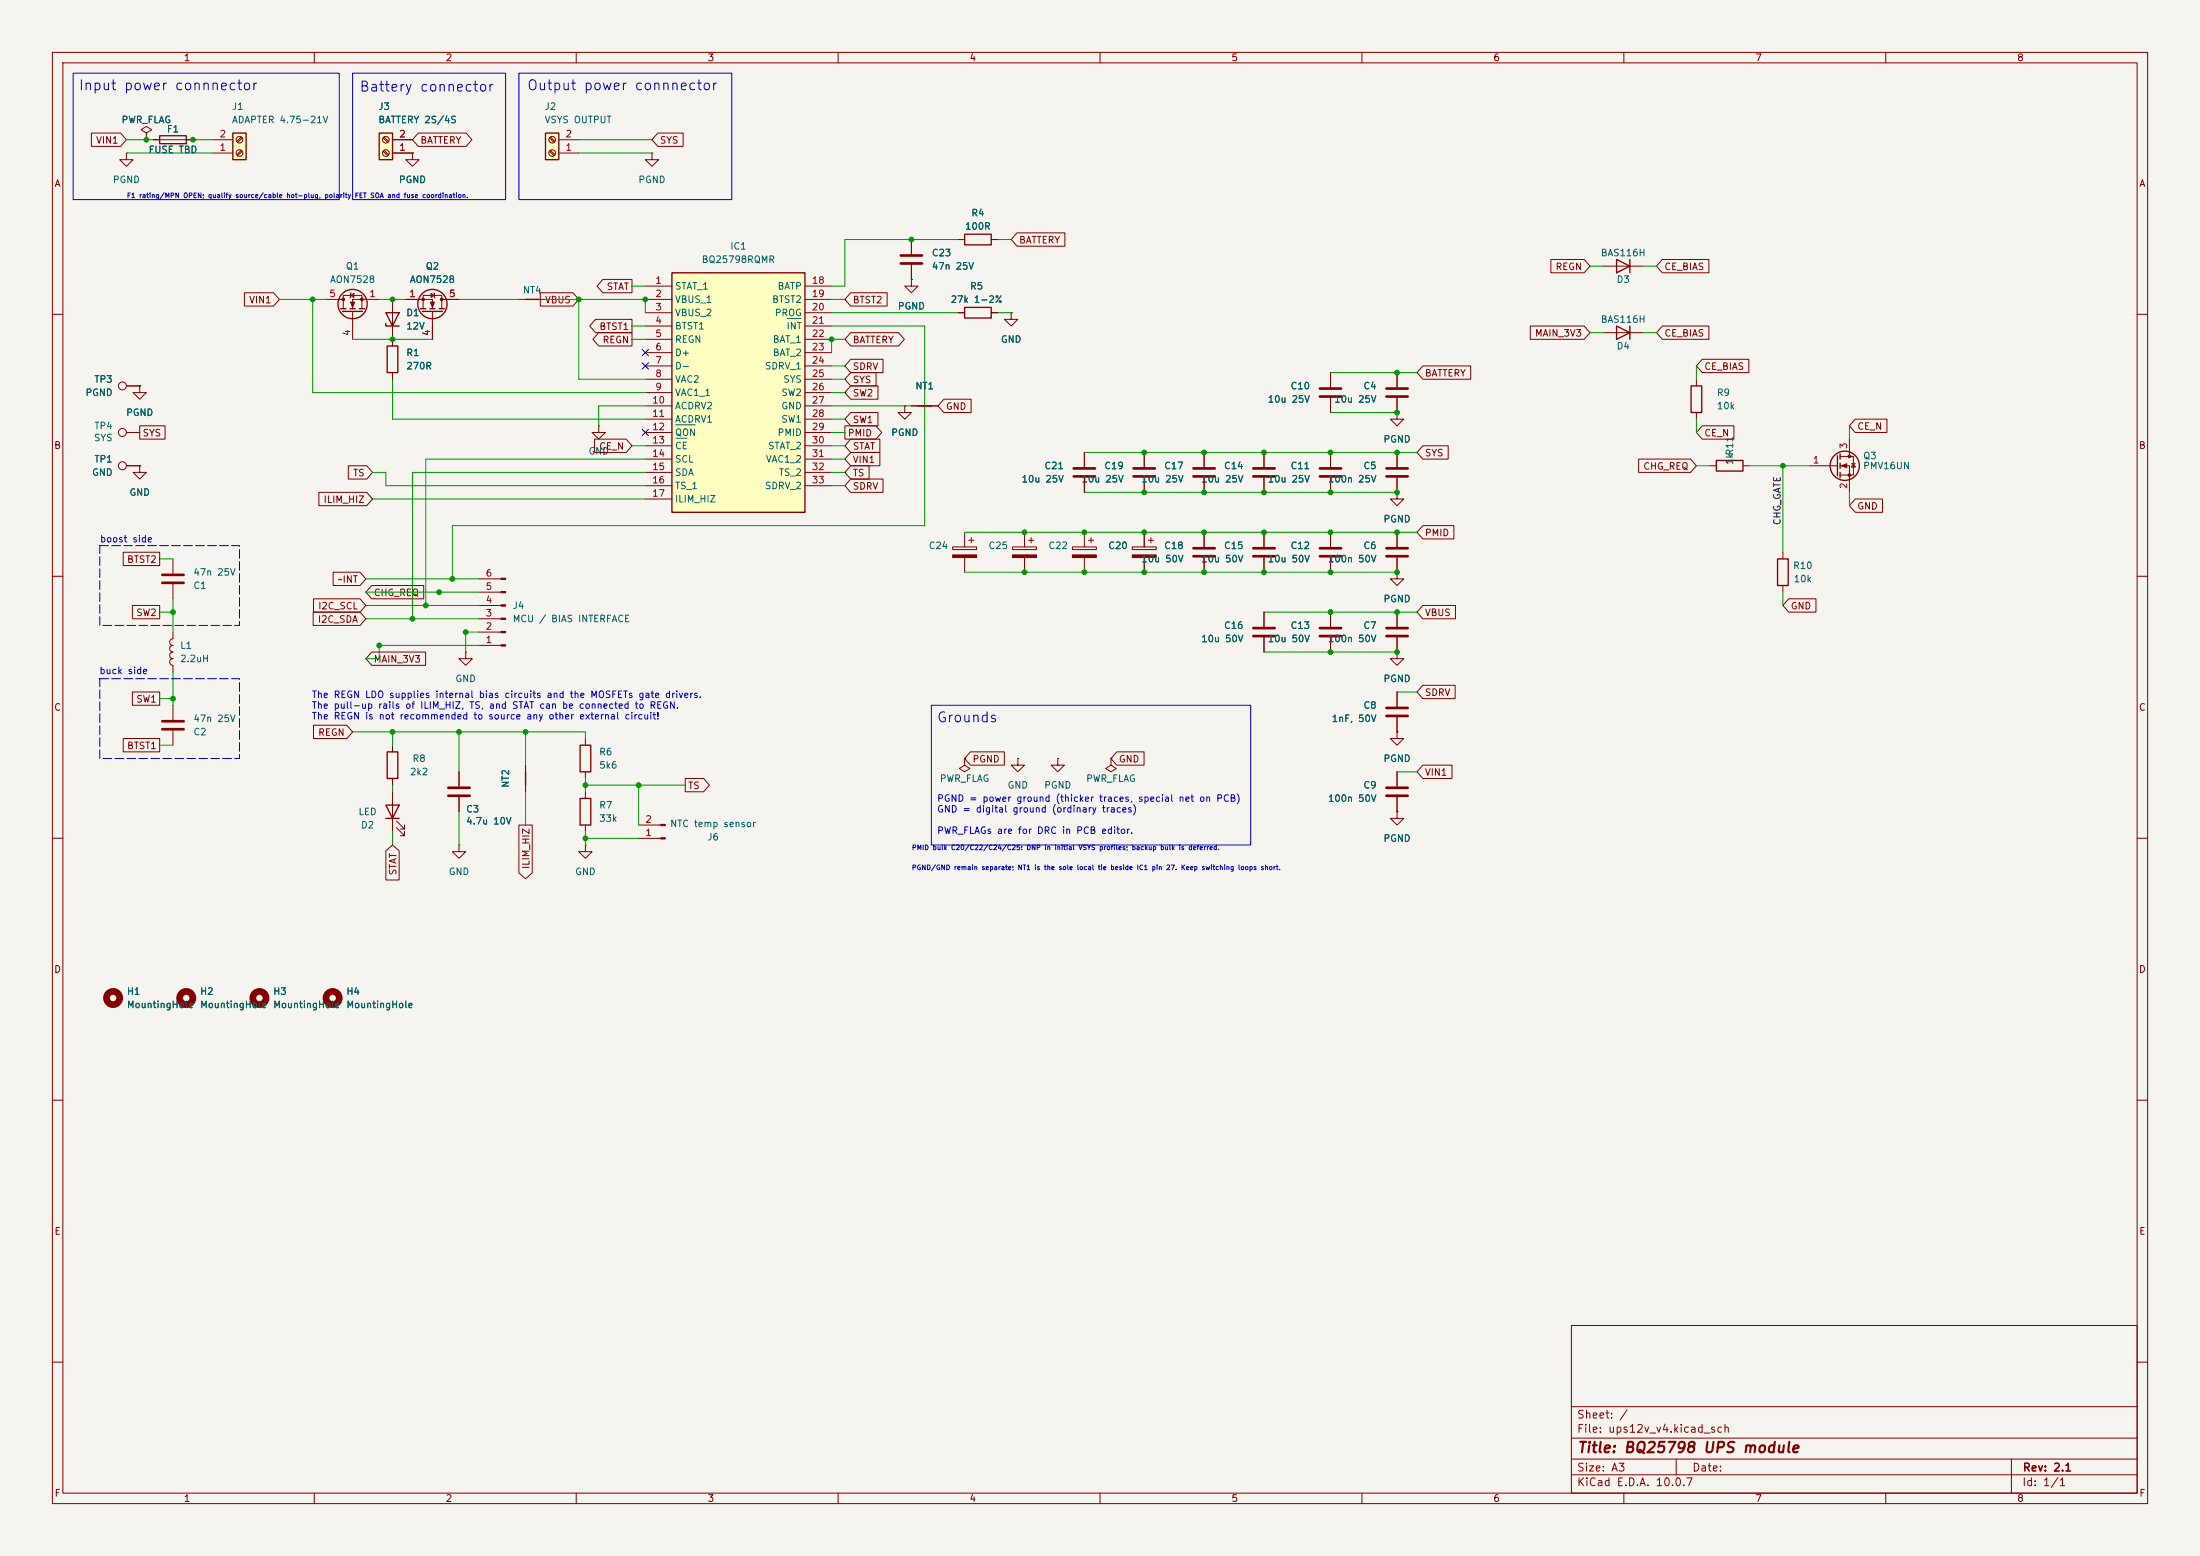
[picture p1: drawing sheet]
<svg xmlns="http://www.w3.org/2000/svg" width="420mm" height="297mm" viewBox="0 0 420 297" stroke-linecap="round" stroke-linejoin="round" font-family="sans-serif">
<path d="M0 0h420v297h-420z" fill="#f5f4ef" stroke="#f5f4ef" stroke-width=".19"/>
<g fill="none" stroke="#840000" stroke-width=".19">
<path d="M10 10h400v277h-400zM12 12h396v273h-396zM60 10v2M110 10v2M160 10v2M210 10v2M260 10v2M310 10v2M360 10v2M27.9 25.4l1.1-.6-1.1-.7-1 .7 1 .6v1.3M27.9 26.7h.1M124.5 29.2v1.3h1.2l-1.2 1.3-1.3-1.3h1.3"/>
<path d="M124.5 29.2h.1M62.2 57.2h3.3M65.5 58.9v-2.5h3.6v2.5M66.9 56.4l.7-.4v.8zM67.1 55.9l-.3 1M67.3 59.4v5.4M72.4 57.2h-5.1v1.7M74.9 57.2v8.8M77.5 57.2h5v1.7M80.8 58.9v-2.5h3.5v2.5M82.3 56l.6 .4-.6 .4zM82.5 59.4v5.4"/>
<path d="M82.8 55.9l.3 1M84.3 57.2h3.3M99.1 57.2h5M174 45.7v2.8M174 50.5v2.8M182.9 45.7h1.2M189.2 45.7h1.3M306.1 50.8h7.6M10 60h2M74.9 71.1v1.3M172.7 77.5v1.2h1.3l-1.3 1.3-1.3-1.3h1.3M172.7 77.5h.1"/>
<path d="M254 71.1v2.8M254 75.9v2.8M266.7 78.7v1.3h-1.3l1.3 1.3 1.3-1.3h-1.3M266.7 78.7h.1M266.7 71.1v2.8M266.7 75.9v2.8M408 60h2M114.3 81.3v1.3h1.3l-1.3 1.2-1.3-1.2h1.3M114.3 81.3h.1M241.3 86.4v2.8M241.3 91.2v2.8M254 86.4v2.8"/>
<path d="M254 91.2v2.8M266.7 86.4v2.8M266.7 91.2v2.8M10 110h2M241.3 101.6v2.8M241.3 106.4v2.8M241.3 116.8v2.8M266.7 109.2v1.3h-1.3l1.3 1.3 1.3-1.3h-1.3M266.7 109.2h.1M266.7 116.8v2.8M408 110h2M241.3 121.7v2.8"/>
<path d="M266.7 124.5v1.2h-1.3l1.3 1.3 1.3-1.3h-1.3M266.7 124.5h.1M266.7 139.7v1.3h-1.3l1.3 1.2 1.3-1.2h-1.3M266.7 139.7h.1M266.7 121.7v2.8M266.7 132.1v2.8M266.7 136.9v2.8M10 160h2M212.1 144.8v1.3l-1 .6 1 .6 1-.6-1-.6M212.1 144.8h.1M266.7 154.9v1.3h-1.3l1.3 1.3 1.3-1.3h-1.3M266.7 154.9h.1"/>
<path d="M266.7 147.3v2.8M266.7 152.1v2.8M408 160h2M10 210h2M408 210h2M300 253h108v32h-108zM10 260h2M300 278.5h108M300 274.5h108M300 268.5h108M320 278.5v3M384 278.5v6.5"/>
<path d="M408 260h2M60 285v2M110 285v2M160 285v2M210 285v2M260 285v2M300 281.5h108M310 285v2M360 285v2"/>
</g>
<g fill="none" stroke="#840000" stroke-width=".25">
<path d="M65 58.9h1M65.4 59.4h3.8M66.8 58.9h1M68.6 58.9h1M73.7 59.7h2.5l-1.3 2.5zM80.3 58.9h1M80.6 59.4h3.9M82 58.9h1.1M83.8 58.9h1M100.3 57.2h2.6M184.1 44.7h5.1v2h-5.1zM308.6 49.5l2.5 1.3-2.5 1.3z"/>
<path d="M311.1 49.5v2.6M73.7 61.7v.5h2.5M73.9 66h2v5.1h-2z"/>
<circle cx="67.3" cy="58" r="2.79"/>
<circle cx="82.5" cy="58" r="2.79"/>
</g>
<g fill="none" stroke="#840000" stroke-width=".51">
<path d="M172 48.8h4M172 50.3h4M252 74.2h4M252 75.7h4M264.7 74.2h4M264.7 75.7h4M239.3 89.4h4M239.3 90.9h4M252 89.4h4M252 90.9h4M264.7 89.4h4M264.7 90.9h4"/>
<path d="M239.3 119.9h4M239.3 104.6h4M239.3 106.2h4M264.7 119.9h4M239.3 121.4h4M264.7 121.4h4M264.7 135.1h4M264.7 136.7h4M264.7 150.4h4M264.7 151.9h4"/>
</g>
<g fill="#840000" stroke="#840000" stroke-width=".19">
<path d="M82.2 57.7h.7l-.4 1z"/>
<path d="M66.9 57.7h.8l-.4 1z"/>
<circle cx="84.3" cy="57.1" r=".25"/>
<circle cx="80.8" cy="57.1" r=".25"/>
<circle cx="65.5" cy="57.1" r=".25"/>
<circle cx="69.1" cy="57.1" r=".25"/>
</g>
<path d="M72.4 25.4h2.5v5.1h-2.5z" fill="#ffffc2"/>
<path d="M72.4 25.4h2.5v5.1h-2.5zM308.6 62.2l2.5 1.3-2.5 1.3zM311.1 62.2v2.6" fill="none" stroke="#840000" stroke-width=".25"/>
<g fill="none" stroke="#840000" stroke-width=".19">
<path d="M73.2 28.9l.8 .8M73.2 26.3l.8 .9M73.3 28.7l.9 .8M73.3 26.2l.9 .8M74.9 29.2h3.8M74.9 26.7h3.8M78.7 29.2v1.3h1.3l-1.3 1.3-1.2-1.3h1.2M78.7 29.2h.1M26.7 73.7v1.2h-1.3l1.3 1.3 1.2-1.3h-1.2M26.7 73.7h.1M306.1 63.5h7.6M24.1 82.6h2.6"/>
<circle cx="73.7" cy="29.2" r=".63"/>
<circle cx="73.7" cy="26.7" r=".63"/>
<circle cx="23.4" cy="82.5" r=".76"/>
</g>
<path d="M104.1 25.4h2.6v5.1h-2.6z" fill="#ffffc2"/>
<g fill="none" stroke="#840000" stroke-width=".25">
<path d="M104.1 25.4h2.6v5.1h-2.6zM175.3 77.5h2.5M322.8 73.7h2.1v5h-2.1zM327.7 87.9h5v2h-5zM350.8 87v3.8M351.3 86.6v1M351.3 88.4v1M351.3 90.2v1M339.3 106.7h2.1v5.1h-2.1zM110.7 152.4h2.1v5.1h-2.1z"/>
<circle cx="352.2" cy="88.9" r="2.79"/>
</g>
<g fill="none" stroke="#840000" stroke-width=".19">
<path d="M104.9 28.9l.9 .8M104.9 26.3l.9 .9M105.1 28.7l.8 .8M105.1 26.2l.8 .8M106.7 29.2h3.8M106.7 26.7h3.8M24.1 73.7h2.6M174 77.5h5.1M323.8 72.4v1.3M323.8 78.7v1.3M26.7 88.9v1.3h-1.3l1.3 1.2 1.2-1.2h-1.2M26.7 88.9h.1"/>
<path d="M326.4 88.9h1.3M332.7 88.9h1.3M345.4 88.9h5.4M351.3 87.1h2.5v3.6h-2.5M351.3 88.9h1.8v5.1M353.1 83.8v3.3M353.4 88.5h.8M353.8 88.5l.4 .7h-.8zM340.4 105.4v1.3M340.4 111.8v1.2M33 120.7v1.2a.64 .64 0 0 0-.6 .7 .64 .64 0 0 0 .6 .6 .64 .64 0 0 0-.6 .6 .64 .64 0 0 0 .6 .7 .64 .64 0 0 0-.6 .6 .64 .64 0 0 0 .6 .6 .64 .64 0 0 0-.6 .7 .64 .64 0 0 0 .6 .6v1.3M33 134.6v2.8"/>
<path d="M33 139.4v2.8M111.8 151.1v1.3M111.8 157.5v1.3M111.8 161.3v1.3h1.2l-1.2 1.2-1.3-1.2h1.3M111.8 161.3h.1"/>
<circle cx="105.4" cy="29.2" r=".63"/>
<circle cx="105.4" cy="26.7" r=".63"/>
<circle cx="23.4" cy="73.7" r=".76"/>
</g>
<path d="M31 139.2h4.1M31 137.7h4.1" fill="none" stroke="#840000" stroke-width=".51"/>
<g fill="#840000" stroke="#840000" stroke-width=".19">
<path d="M351.5 88.9l1.1-.4v.8z"/>
<circle cx="353.1" cy="87.1" r=".25"/>
<circle cx="353.1" cy="90.7" r=".25"/>
</g>
<path d="M44.4 25.4h2.6v5.1h-2.6z" fill="#ffffc2"/>
<path d="M30.5 25.9h5.1v1.5h-5.1zM44.4 25.4h2.6v5.1h-2.6zM184.1 58.7h5.1v2h-5.1zM100.3 147.3v2.6M110.7 142.2h2.1v5.1h-2.1z" fill="none" stroke="#840000" stroke-width=".25"/>
<g fill="none" stroke="#840000" stroke-width=".19">
<path d="M24.1 29.2v1.3h-1.2l1.2 1.3 1.3-1.3h-1.3M24.1 29.2h.1M29.2 26.7h7.6M40.6 29.2h3.8M40.6 26.7h3.8M46.1 28.7l-.9 .8M46.1 26.2l-.9 .8M46.2 28.9l-.8 .8M46.2 26.3l-.8 .9M174 53.3v1.3h1.3l-1.3 1.3-1.3-1.3h1.3M174 53.3h.1M182.9 59.7h1.2"/>
<path d="M189.2 59.7h1.3M193 59.7v1.3h1.3l-1.3 1.2-1.2-1.2h1.2M193 59.7h.1M24.1 88.9h2.6M207 86.4v2.8M207 91.2v2.8M218.4 86.4v2.8M218.4 91.2v2.8M229.9 86.4v2.8M229.9 91.2v2.8M266.7 94v1.3h-1.3l1.3 1.2 1.3-1.2h-1.3M266.7 94h.1"/>
<path d="M33 106.7v2.8M33 111.5v2.8M91.4 118.1h4.3M91.4 115.6h4.3M91.4 113h4.3M91.4 110.5h4.3M181.9 104.4h4.5v.5h-4.5zM184.1 101.6v2.8M184.1 106.4v2.8M184.9 103.1h1M185.4 102.6v1M193.3 104.4h4.6v.5h-4.6z"/>
<path d="M195.6 101.6v2.8M195.6 106.4v2.8M196.3 103.1h1.1M196.8 102.6v1M204.7 104.4h4.6v.5h-4.6zM207 101.6v2.8M207 106.4v2.8M207.8 103.1h1M208.3 102.6v1M216.2 104.4h4.5v.5h-4.5zM218.4 101.6v2.8M218.4 106.4v2.8"/>
<path d="M219.2 103.1h1M219.7 102.6v1M229.9 101.6v2.8M229.9 106.4v2.8M91.4 123.2h4.3M91.4 120.7h4.3M87.6 147.3v2.8M87.6 152.1v2.8M100.3 146.1v5M111.8 141v1.2M111.8 147.3v1.3M121.9 157.5h4.2"/>
<path d="M184.1 144.8v1.3l-1 .6 1 .6 1.1-.6-1.1-.6M184.1 144.8h.1M194.3 144.8v1.3h1.3l-1.3 1.2-1.3-1.2h1.3M194.3 144.8h.1M201.9 144.8v1.3h1.3l-1.3 1.2-1.2-1.2h1.2M201.9 144.8h.1M121.9 160h4.2"/>
<circle cx="45.7" cy="26.7" r=".63"/>
<circle cx="45.7" cy="29.2" r=".63"/>
<circle cx="23.4" cy="88.9" r=".76"/>
</g>
<path d="M205 89.4h4M205 90.9h4M216.4 89.4h4.1M216.4 90.9h4.1M227.8 89.4h4.1M227.8 90.9h4.1M31 111.3h4.1M31 109.7h4.1M227.8 104.6h4.1M227.8 106.2h4.1M85.6 150.4h4.1M85.6 151.9h4.1" fill="none" stroke="#840000" stroke-width=".51"/>
<g fill="#840000" stroke="#840000" stroke-width=".19">
<path d="M216.2 105.9h4.5v.5h-4.5z"/>
<path d="M193.3 105.9h4.6v.5h-4.6z"/>
<path d="M126.1 159.9h.9v.2h-.9z"/>
<path d="M126.1 157.4h.9v.2h-.9z"/>
<path d="M181.9 105.9h4.5v.5h-4.5z"/>
<path d="M204.7 105.9h4.6v.5h-4.6z"/>
<path d="M95.7 123.1h.8v.2h-.8z"/>
<path d="M95.7 120.5h.8v.3h-.8z"/>
<path d="M95.7 118h.8v.2h-.8z"/>
<path d="M95.7 115.4h.8v.3h-.8z"/>
<path d="M95.7 112.9h.8v.3h-.8z"/>
<path d="M95.7 110.4h.8v.2h-.8z"/>
</g>
<path d="M128.3 52.1h25.4v45.7h-25.4z" fill="#ffffc2"/>
<path d="M128.3 52.1h25.4v45.7h-25.4zM73.7 153.7h2.5l-1.3 2.5zM73.7 156.2h2.5M73.9 143.5h2v5.1h-2z" fill="none" stroke="#840000" stroke-width=".25"/>
<g fill="none" stroke="#840000" stroke-width=".19">
<path d="M17.5 25.4h5.5l1.1 1.3-1.1 1.2h-5.5zM27.9 26.7h.1M29.2 26.7h1.3M35.6 26.7h1.2M74.9 29.2h3.8M74.9 26.7h3.8M78.7 29.2h.1M79.9 25.4h9.1l1.1 1.3-1.1 1.2h-9.1l-1.2-1.2zM125.6 25.4h4.8v2.5h-4.8l-1.1-1.2zM46.7 55.9h5.5l1.1 1.3-1.1 1.2h-5.5zM74.9 57.2v2.5M77.5 57.2h2.5"/>
<path d="M85.1 57.2h2.5M103.1 55.9h6.3l1.1 1.3-1.1 1.2h-6.3zM115.1 53.3h5.5v2.6h-5.5l-1.1-1.3zM123.2 54.6h5.1M123.2 57.2h5.1M123.2 59.7h5.1M153.7 54.6h5M153.7 57.2h5M153.7 59.7h5M162.4 55.9h7v2.5h-7l-1.1-1.2zM174 53.3h.1M174 45.7v2.8"/>
<path d="M174 50.5v2.8M182.9 59.7h1.2M182.9 45.7h1.2M189.2 59.7h1.3M189.2 45.7h1.3M193 59.7h.1M194.2 44.4h9.1v2.6h-9.1l-1.2-1.3zM296.1 49.5h6.3l1.1 1.3-1.1 1.3h-6.3zM317.3 49.5h8.9v2.6h-8.9l-1.1-1.3zM24.1 73.7h2.6M26.7 73.7h.1M74.9 62.2v3.8"/>
<path d="M74.9 71.1v1.3M82.5 62.2v2.6M113.7 61h6.9v2.5h-6.9l-1.1-1.3zM114.3 63.5h6.3v2.5h-6.3l-1.1-1.2zM123.2 62.2h5.1M123.2 64.8h5.1M123.2 67.3h5.1M123.2 69.9h5.1M123.2 72.4h5.1M123.2 74.9h5.1M123.2 77.5h5.1M153.7 62.2h5"/>
<path d="M153.7 64.8h5M153.7 67.3h5M153.7 69.9h5M153.7 72.4h5M153.7 74.9h5M153.7 77.5h5M162.4 71.1h4.8v2.6h-4.8l-1.1-1.3zM162.4 73.7h5.2v2.5h-5.2l-1.1-1.3zM162.4 78.7h5.2v2.6h-5.2l-1.1-1.3zM162.4 63.5h9.1l1.1 1.3-1.1 1.2h-9.1l-1.1-1.2zM162.4 68.6h6.2v2.5h-6.2l-1.1-1.2zM172.7 77.5h.1"/>
<path d="M174 77.5h5.1M180.2 76.2h5.2v2.5h-5.2l-1.1-1.2zM254 71.1v2.8M254 75.9v2.8M266.7 78.7h.1M266.7 71.1v2.8M266.7 75.9v2.8M271.6 69.8h9.2v2.6h-9.2l-1.1-1.3zM292.1 62.2h10.3l1.1 1.3-1.1 1.3h-10.3zM317.3 62.2h8.9v2.6h-8.9l-1.1-1.3zM325 68.6h8.9v2.5h-8.9l-1.2-1.2zM24.1 88.9h2.6"/>
<path d="M26.7 81.3h4.8v2.5h-4.8zM26.7 88.9h.1M60.9 94h9.1l1.1 1.3-1.1 1.2h-9.1zM66.5 88.9h3.5l1.1 1.3-1.1 1.2h-3.5zM113.5 83.8h6l1.1 1.3-1.1 1.3h-6zM123.2 80h5.1M123.2 82.6h5.1M123.2 85.1h5.1M123.2 87.6h5.1M123.2 90.2h5.1M123.2 92.7h5.1M123.2 95.3h5.1"/>
<path d="M153.7 80h5M153.7 82.6h5M153.7 85.1h5M153.7 87.6h5M153.7 90.2h5M153.7 92.7h5M161.3 81.3h5.9l1.1 1.3-1.1 1.2h-5.9zM162.4 83.8h5.6v2.6h-5.6l-1.1-1.3zM162.4 86.4h5.6v2.5h-5.6l-1.1-1.3zM162.4 91.4h6.2v2.6h-6.2l-1.1-1.3zM162.4 88.9h3.5v2.5h-3.5l-1.1-1.2zM207 86.4v2.8"/>
<path d="M207 91.2v2.8M218.4 86.4v2.8M218.4 91.2v2.8M229.9 86.4v2.8M229.9 91.2v2.8M241.3 86.4v2.8M241.3 91.2v2.8M254 86.4v2.8M254 91.2v2.8M266.7 94h.1M266.7 86.4v2.8M266.7 91.2v2.8"/>
<path d="M271.6 85.1h4.9v2.5h-4.9l-1.1-1.2zM312.8 87.6h9.9l1.1 1.3-1.1 1.3h-9.9zM325 81.3h6v2.5h-6l-1.2-1.2zM354.2 95.2h5.2v2.6h-5.2l-1.1-1.3zM354.2 80h6v2.6h-6l-1.1-1.3zM23.5 105.4h7v2.6h-7zM25.3 115.6h5.2v2.5h-5.2zM59.8 116.8h8.9l1.1 1.3-1.1 1.3h-8.9zM59.8 114.3h8.9l1.1 1.3-1.1 1.2h-8.9zM63.6 109.2h5.1l1.1 1.3-1.1 1.3h-5.1zM71 111.8h9.9v2.5h-9.9l-1.2-1.3zM218.4 101.6v2.8"/>
<path d="M218.4 106.4v2.8M229.9 101.6v2.8M229.9 106.4v2.8M241.3 101.6v2.8M241.3 106.4v2.8M241.3 116.8v2.8M254 101.6v2.8M254 106.4v2.8M254 116.8v2.8M266.7 109.2h.1M266.7 101.6v2.8M266.7 106.4v2.8"/>
<path d="M266.7 116.8v2.8M271.6 115.6h6.3v2.5h-6.3l-1.1-1.3zM271.6 100.3h6v2.6h-6l-1.1-1.3zM341.5 114.3h5.2v2.5h-5.2l-1.1-1.2zM25.3 132.1h5.2v2.5h-5.2zM59.8 138.4h6.4l1.1 1.3-1.1 1.3h-6.4zM71 124.5h10.2v2.5h-10.2l-1.2-1.3zM88.9 124.5v1.2h-1.3l1.3 1.3 1.3-1.3h-1.3M88.9 124.5h.1M241.3 121.7v2.8M254 121.7v2.8M266.7 124.5h.1"/>
<path d="M266.7 139.7h.1M266.7 121.7v2.8M266.7 132.1v2.8M266.7 136.9v2.8M271.6 130.8h6.2v2.6h-6.2l-1.1-1.3zM23.5 141h7v2.5h-7zM74.9 142.2v1.3M74.9 148.6v1.3M74.9 151.1v7.7M75.7 158l1.5 1.5v-.7v.7h-.7M75.7 156.7l1.5 1.5v-.7v.7h-.7M87.6 147.3v2.8"/>
<path d="M87.6 152.1v2.8M99.1 157.5h2.5v9.1l-1.3 1.1-1.2-1.1zM100.3 146.1v5M130.8 148.6h3.5l1.1 1.3-1.1 1.2h-3.5zM185.3 143.5h6.4v2.6h-6.4l-1.2-1.3zM213.2 143.5h5.2v2.6h-5.2l-1.1-1.3zM266.7 154.9h.1M266.7 147.3v2.8M266.7 152.1v2.8M271.6 146h5.6v2.6h-5.6l-1.1-1.3zM73.7 162.4l1.2-1.1 1.3 1.1v5.6h-2.5zM87.6 161.3v1.3h1.3l-1.3 1.2-1.2-1.2h1.2"/>
<path d="M87.6 161.3h.1"/>
</g>
<path d="M150.3 60.8h2.6M129 81.1h3.7M129 83.6h2.2" fill="none" stroke="#006464" stroke-width=".19"/>
<g fill="none" stroke="#840000" stroke-width="1.3">
<circle cx="21.6" cy="190.5" r="1.27"/>
<circle cx="35.6" cy="190.5" r="1.27"/>
<circle cx="49.5" cy="190.5" r="1.27"/>
<circle cx="63.5" cy="190.5" r="1.27"/>
</g>
<path d="M252 119.9h4M252 104.6h4M252 106.2h4M264.7 104.6h4M264.7 106.2h4M252 121.4h4" fill="none" stroke="#840000" stroke-width=".51"/>
<g fill="none" stroke="#009600" stroke-width=".19">
<path d="M24.1 26.7h5.1M24.1 29.2h16.5M36.8 26.7h3.8M110.5 26.7h14M110.5 29.2h14M53.3 57.2h8.9M59.7 57.2v17.7h63.5M72.4 57.2h5.1M87.6 57.2h11.5M104.1 57.2h19.1v2.5M110.5 57.2v15.2h12.7M120.6 54.6h2.6"/>
<path d="M158.7 57.2h2.6M158.7 59.7h24.2M182.9 45.7h-21.6v8.9h-2.6M190.5 45.7h2.5M190.5 59.7h2.5M303.5 50.8h2.6M313.7 50.8h2.5M67.3 64.8h15.2M74.9 72.4v7.6h48.3M120.6 64.8h2.6M120.6 62.2h2.6M123.2 77.5h-8.9v3.8"/>
<path d="M158.7 62.2h17.8v38.1h-90.1v10.2M158.7 72.4h2.6M158.7 74.9h2.6M158.7 77.5h15.3M158.7 69.9h2.6M161.3 64.8h-2.6v2.5M254 71.1h16.5M254 78.7h12.7M303.5 63.5h2.6M313.7 63.5h2.5M323.8 69.9v2.5M71.1 90.2h2.6v2.5h49.5"/>
<path d="M71.1 95.3h52.1M120.6 85.1h2.6M123.2 90.2h-44.5v27.9M123.2 87.6h-41.9v28M158.7 90.2h2.6M158.7 92.7h2.6M158.7 80h2.6M158.7 87.6h2.6M158.7 85.1h2.6M158.7 82.6h2.6M207 86.4h63.5M207 94h59.7"/>
<path d="M323.8 80v2.6M323.8 88.9h2.6M334 88.9h11.4M340.4 88.9v16.5M353.1 81.3v2.5M353.1 94v2.5M30.5 116.8h2.5M30.5 106.7h2.5M33 114.3v6.4M69.8 115.6h21.6M69.8 118.1h21.6M69.8 113h21.6"/>
<path d="M69.8 110.5h21.6M184.1 109.2h82.6M184.1 101.6h86.4M241.3 116.8h29.2M340.4 113v2.6M30.5 133.4h2.5M33 128.3v6.3M67.3 139.7h44.5v1.3M74.9 139.7v2.5M87.6 139.7v7.6M91.4 123.2h-19v2.5h-2.6M91.4 120.7h-2.5v3.8"/>
<path d="M100.3 139.7v6.4M241.3 124.5h25.4M266.7 132.1h3.8M30.5 142.2h2.5M74.9 149.9v1.2M74.9 158.8v2.5M87.6 154.9v6.4M100.3 151.1v6.4M111.8 148.6v2.5M111.8 158.8v2.5M111.8 149.9h19M121.9 149.9v7.6"/>
<path d="M266.7 147.3h3.8M111.8 160h10.1"/>
</g>
<path d="M122.6 69.2l1.2 1.3M122.6 66.7l1.2 1.2M123.8 69.2l-1.2 1.3M123.8 66.7l-1.2 1.2M122.6 81.9l1.2 1.3M123.8 81.9l-1.2 1.3" fill="none" stroke="#000084" stroke-width=".19"/>
<path d="M19 104.1h26.7v15.3h-26.7zM19 129.5h26.7v15.3h-26.7z" fill="none" stroke="#0000c2" stroke-width=".19" stroke-dasharray="1.7 .6"/>
<path d="M14 14h50.8v24.1h-50.8zM67.3 14h29.2v24.1h-29.2zM99.1 14h40.6v24.1h-40.6zM177.8 134.6h61v26.7h-61z" fill="none" stroke="#0000c2" stroke-width=".19"/>
<g fill="#009600" stroke="#009600" stroke-width=".19">
<circle cx="74.9" cy="64.8" r=".46"/>
<circle cx="59.7" cy="57.2" r=".46"/>
<circle cx="74.9" cy="57.2" r=".46"/>
<circle cx="111.8" cy="160" r=".46"/>
<circle cx="100.3" cy="139.7" r=".46"/>
<circle cx="87.6" cy="139.7" r=".46"/>
<circle cx="123.2" cy="57.2" r=".46"/>
<circle cx="174" cy="45.7" r=".46"/>
<circle cx="158.7" cy="64.8" r=".46"/>
<circle cx="78.7" cy="118.1" r=".46"/>
<circle cx="72.4" cy="123.2" r=".46"/>
<circle cx="33" cy="133.4" r=".46"/>
<circle cx="33" cy="116.8" r=".46"/>
<circle cx="111.8" cy="149.9" r=".46"/>
<circle cx="121.9" cy="149.9" r=".46"/>
<circle cx="110.5" cy="57.2" r=".46"/>
<circle cx="195.6" cy="101.6" r=".46"/>
<circle cx="195.6" cy="109.2" r=".46"/>
<circle cx="86.4" cy="110.5" r=".46"/>
<circle cx="36.8" cy="26.7" r=".46"/>
<circle cx="27.9" cy="26.7" r=".46"/>
<circle cx="83.8" cy="113" r=".46"/>
<circle cx="81.3" cy="115.6" r=".46"/>
<circle cx="88.9" cy="120.7" r=".46"/>
<circle cx="74.9" cy="139.7" r=".46"/>
<circle cx="254" cy="116.8" r=".46"/>
<circle cx="254" cy="101.6" r=".46"/>
<circle cx="266.7" cy="109.2" r=".46"/>
<circle cx="254" cy="94" r=".46"/>
<circle cx="266.7" cy="101.6" r=".46"/>
<circle cx="254" cy="124.5" r=".46"/>
<circle cx="266.7" cy="124.5" r=".46"/>
<circle cx="254" cy="109.2" r=".46"/>
<circle cx="266.7" cy="116.8" r=".46"/>
<circle cx="229.9" cy="86.4" r=".46"/>
<circle cx="229.9" cy="94" r=".46"/>
<circle cx="218.4" cy="86.4" r=".46"/>
<circle cx="218.4" cy="101.6" r=".46"/>
<circle cx="218.4" cy="109.2" r=".46"/>
<circle cx="229.9" cy="109.2" r=".46"/>
<circle cx="266.7" cy="71.1" r=".46"/>
<circle cx="266.7" cy="78.7" r=".46"/>
<circle cx="229.9" cy="101.6" r=".46"/>
<circle cx="254" cy="86.4" r=".46"/>
<circle cx="241.3" cy="86.4" r=".46"/>
<circle cx="241.3" cy="101.6" r=".46"/>
<circle cx="241.3" cy="109.2" r=".46"/>
<circle cx="241.3" cy="94" r=".46"/>
<circle cx="266.7" cy="86.4" r=".46"/>
<circle cx="266.7" cy="94" r=".46"/>
<circle cx="340.4" cy="88.9" r=".46"/>
<circle cx="218.4" cy="94" r=".46"/>
<circle cx="207" cy="101.6" r=".46"/>
<circle cx="207" cy="109.2" r=".46"/>
</g>
<text font-size="2" fill="#840000" x="301" y="277.8">Title: BQ25798 UPS module</text>
<g font-size="1.9" fill="#0000c2">
<text x="14.9" y="17.7">Input power connnector</text>
<text x="68.5" y="18">Battery connector</text>
<text x="100.5" y="17.7">Output power connnector</text>
<text x="178.7" y="138.4">Grounds</text>
</g>
<g font-size="1.5" fill="#840000">
<text x="300.9" y="273.8">File: ups12v_v4.kicad_sch</text>
<text x="300.9" y="271.1">Sheet: /</text>
<text x="300.9" y="281.2">Size: A3</text>
<text x="322.9" y="281.2">Date:</text>
<text x="386" y="281.2">Rev: 2.1</text>
<text x="300.9" y="284">KiCad E.D.A. 10.0.7</text>
<text x="385.9" y="284">Id: 1/1</text>
</g>
<g font-size="1.3" fill="#840000">
<text x="35" y="12">1</text>
<text x="85" y="12">2</text>
<text x="135" y="12">3</text>
<text x="185" y="12">4</text>
<text x="235" y="12">5</text>
<text x="285" y="12">6</text>
<text x="335" y="12">7</text>
<text x="385" y="12">8</text>
<text x="18.2" y="27.7">VIN1</text>
<text x="80.1" y="27.7">BATTERY</text>
<text x="125.9" y="27.7">SYS</text>
<text x="10.3" y="36">A</text>
<text x="408.3" y="36">A</text>
<text x="194.4" y="46.8">BATTERY</text>
<text x="296.9" y="51.9">REGN</text>
<text x="317.6" y="51.9">CE_BIAS</text>
<text x="47.5" y="58.2">VIN1</text>
<text x="103.9" y="58.2">VBUS</text>
<text x="115.7" y="55.7">STAT</text>
<text x="162.7" y="58.2">BTST2</text>
<text x="114.3" y="63.3">BTST1</text>
<text x="114.9" y="65.8">REGN</text>
<text x="162.7" y="65.8">BATTERY</text>
<text x="292.9" y="64.6">MAIN_3V3</text>
<text x="317.6" y="64.6">CE_BIAS</text>
<text x="162.7" y="70.9">SDRV</text>
<text x="325.3" y="70.9">CE_BIAS</text>
<text x="162.7" y="73.4">SYS</text>
<text x="162.7" y="76">SW2</text>
<text x="271.9" y="72.2">BATTERY</text>
<text x="27.1" y="83.6">SYS</text>
<text x="161.7" y="83.6">PMID</text>
<text x="162.7" y="81.1">SW1</text>
<text x="180.5" y="78.5">GND</text>
<text x="325.3" y="83.6">CE_N</text>
<text x="354.5" y="82.3">CE_N</text>
<text x="10.2" y="86">B</text>
<text x="114.3" y="86.1">CE_N</text>
<text x="162.7" y="86.1">STAT</text>
<text x="162.7" y="88.7">VIN1</text>
<text x="271.9" y="87.4">SYS</text>
<text x="313.6" y="90">CHG_REQ</text>
<text x="408.2" y="86">B</text>
<text x="67.3" y="91.2">TS</text>
<text x="162.7" y="93.8">SDRV</text>
<text x="162.7" y="91.2">TS</text>
<text x="61.7" y="96.3">ILIM_HIZ</text>
<text x="354.5" y="97.6">GND</text>
<text x="24.2" y="107.7">BTST2</text>
<text x="271.9" y="102.7">PMID</text>
<text x="64.4" y="111.5">~INT</text>
<text x="25.9" y="117.9">SW2</text>
<text x="60.6" y="119.2">I2C_SDA</text>
<text x="60.6" y="116.6">I2C_SCL</text>
<text x="71.3" y="114.1">CHG_REQ</text>
<text x="271.9" y="117.9">VBUS</text>
<text x="341.8" y="116.6">GND</text>
<text x="71.3" y="126.8">MAIN_3V3</text>
<text x="10.2" y="136">C</text>
<text x="25.9" y="134.4">SW1</text>
<text x="271.9" y="133.1">SDRV</text>
<text x="408.2" y="136">C</text>
<text x="24.2" y="143.3">BTST1</text>
<text x="60.6" y="140.8">REGN</text>
<text x="185.6" y="145.8">PGND</text>
<text x="213.5" y="145.8">GND</text>
<text x="271.9" y="148.4">VIN1</text>
<text x="131.3" y="150.9">TS</text>
<text x="76" y="167.2" transform="rotate(-90 76 167.2)">STAT</text>
<text x="101.4" y="166" transform="rotate(-90 101.4 166)">ILIM_HIZ</text>
<text x="10.2" y="186">D</text>
<text x="408.2" y="186">D</text>
<text x="10.3" y="236">E</text>
<text x="408.3" y="236">E</text>
<text x="10.3" y="286">F</text>
<text x="35" y="287">1</text>
<text x="85" y="287">2</text>
<text x="135" y="287">3</text>
<text x="185" y="287">4</text>
<text x="235" y="287">5</text>
<text x="285" y="287">6</text>
<text x="335" y="287">7</text>
<text x="385" y="287">8</text>
<text x="408.3" y="286">F</text>
</g>
<g font-size="1.3" fill="#006464">
<text x="23.1" y="23.8">PWR_FLAG</text>
<text x="44.2" y="21.3">J1</text>
<text x="44.2" y="23.8">ADAPTER 4.75-21V</text>
<text x="72.1" y="21.3">J3</text>
<text x="72.1" y="23.8">BATTERY 2S/4S</text>
<text x="103.9" y="21.3">J2</text>
<text x="103.9" y="23.8">VSYS OUTPUT</text>
<text x="28.3" y="29.5">FUSE TBD</text>
<text x="31.7" y="25.6">F1</text>
<text x="21.4" y="35.3">PGND</text>
<text x="76" y="35.3">PGND</text>
<text x="121.8" y="35.3">PGND</text>
<text x="185.3" y="41.6">R4</text>
<text x="139.3" y="48">IC1</text>
<text x="184.1" y="44.1">100R</text>
<text x="65.9" y="51.8">Q1</text>
<text x="81.2" y="51.8">Q2</text>
<text x="133.9" y="50.5">BQ25798RQMR</text>
<text x="177.8" y="49.2">C23</text>
<text x="177.8" y="51.8">47n 25V</text>
<text x="305.5" y="49.2">BAS116H</text>
<text x="62.9" y="54.3">AON7528</text>
<text x="78.1" y="54.3">AON7528</text>
<text x="99.7" y="56.3">NT4</text>
<text x="128.8" y="55.6">STAT_1</text>
<text x="128.8" y="58.1">VBUS_1</text>
<text x="147.3" y="58.1">BTST2</text>
<text x="148.3" y="55.6">BATP</text>
<text x="171.3" y="59.4">PGND</text>
<text x="181.4" y="58.1">27k 1-2%</text>
<text x="185.1" y="55.6">R5</text>
<text x="308.5" y="54.3">D3</text>
<text x="77.5" y="60.7">D1</text>
<text x="77.5" y="63.2">12V</text>
<text x="128.8" y="60.7">VBUS_2</text>
<text x="128.8" y="63.2">BTST1</text>
<text x="128.8" y="65.7">REGN</text>
<text x="147.4" y="65.7">BAT_1</text>
<text x="147.8" y="60.7">PROG</text>
<text x="150" y="63.2">INT</text>
<text x="191" y="65.7">GND</text>
<text x="305.5" y="61.9">BAS116H</text>
<text x="77.5" y="68.3">R1</text>
<text x="77.5" y="70.8">270R</text>
<text x="128.8" y="68.3">D+</text>
<text x="128.8" y="70.8">D-</text>
<text x="145.9" y="70.8">SDRV_1</text>
<text x="147.4" y="68.3">BAT_2</text>
<text x="308.5" y="67">D4</text>
<text x="16.2" y="75.9">PGND</text>
<text x="17.9" y="73.4">TP3</text>
<text x="128.8" y="73.4">VAC2</text>
<text x="128.8" y="75.9">VAC1_1</text>
<text x="149.1" y="75.9">SW2</text>
<text x="149.4" y="73.4">SYS</text>
<text x="174.6" y="74.6">NT1</text>
<text x="241.9" y="77.2">10u 25V</text>
<text x="246.3" y="74.6">C10</text>
<text x="254.6" y="77.2">10u 25V</text>
<text x="260.2" y="74.6">C4</text>
<text x="327.6" y="75.9">R9</text>
<text x="17.9" y="82.2">TP4</text>
<text x="24" y="79.7">PGND</text>
<text x="128.8" y="78.4">ACDRV2</text>
<text x="128.8" y="81">ACDRV1</text>
<text x="128.8" y="83.5">QON</text>
<text x="148.3" y="83.5">PMID</text>
<text x="149.1" y="78.4">GND</text>
<text x="149.1" y="81">SW1</text>
<text x="170" y="83.5">PGND</text>
<text x="327.6" y="78.4">10k</text>
<text x="17.8" y="84.5">SYS</text>
<text x="17.9" y="88.6">TP1</text>
<text x="112.2" y="87.1">GND</text>
<text x="128.8" y="86.1">CE</text>
<text x="128.8" y="88.6">SCL</text>
<text x="146.1" y="88.6">VAC1_2</text>
<text x="146.5" y="86.1">STAT_2</text>
<text x="199.3" y="89.9">C21</text>
<text x="210.7" y="89.9">C19</text>
<text x="222.1" y="89.9">C17</text>
<text x="233.6" y="89.9">C14</text>
<text x="246.3" y="89.9">C11</text>
<text x="260.2" y="89.9">C5</text>
<text x="264" y="84.8">PGND</text>
<text x="331.2" y="88.9" transform="rotate(-90 331.2 88.9)">1k</text>
<text x="331.2" y="87.1" transform="rotate(-90 331.2 87.1)">R11</text>
<text x="355.6" y="88">Q3</text>
<text x="355.6" y="89.9">PMV16UN</text>
<text x="17.5" y="91.1">GND</text>
<text x="24.6" y="94.9">GND</text>
<text x="128.8" y="91.1">SDA</text>
<text x="128.8" y="93.7">TS_1</text>
<text x="145.9" y="93.7">SDRV_2</text>
<text x="148.6" y="91.1">TS_2</text>
<text x="194.9" y="92.4">10u 25V</text>
<text x="206.3" y="92.4">10u 25V</text>
<text x="217.8" y="92.4">10u 25V</text>
<text x="229.2" y="92.4">10u 25V</text>
<text x="241.9" y="92.4">10u 25V</text>
<text x="253.4" y="92.4">100n 25V</text>
<text x="128.8" y="96.2">ILIM_HIZ</text>
<text x="264" y="100">PGND</text>
<text x="177.2" y="105.1">C24</text>
<text x="188.6" y="105.1">C25</text>
<text x="200" y="105.1">C22</text>
<text x="211.5" y="105.1">C20</text>
<text x="217.8" y="107.6">10u 50V</text>
<text x="222.1" y="105.1">C18</text>
<text x="229.2" y="107.6">10u 50V</text>
<text x="233.6" y="105.1">C15</text>
<text x="241.9" y="107.6">10u 50V</text>
<text x="246.3" y="105.1">C12</text>
<text x="253.4" y="107.6">100n 50V</text>
<text x="260.2" y="105.1">C6</text>
<text x="36.8" y="112.7">C1</text>
<text x="36.8" y="110.2">47n 25V</text>
<text x="342.2" y="108.9">R10</text>
<text x="342.3" y="111.5">10k</text>
<text x="97.8" y="116.5">J4</text>
<text x="97.8" y="119.1">MCU / BIAS INTERFACE</text>
<text x="264" y="115.3">PGND</text>
<text x="34.3" y="124.2">L1</text>
<text x="229.2" y="122.9">10u 50V</text>
<text x="233.6" y="120.3">C16</text>
<text x="241.9" y="122.9">10u 50V</text>
<text x="246.3" y="120.3">C13</text>
<text x="253.4" y="122.9">100n 50V</text>
<text x="260.2" y="120.3">C7</text>
<text x="34.3" y="126.7">2.2uH</text>
<text x="86.8" y="130.5">GND</text>
<text x="264" y="130.5">PGND</text>
<text x="260.2" y="135.6">C8</text>
<text x="36.8" y="140.7">C2</text>
<text x="36.8" y="138.1">47n 25V</text>
<text x="254.1" y="138.1">1nF, 50V</text>
<text x="78.2" y="148.3">2k2</text>
<text x="78.6" y="145.7">R8</text>
<text x="114.3" y="144.5">R6</text>
<text x="114.3" y="147">5k6</text>
<text x="179.3" y="149.6">PWR_FLAG</text>
<text x="207.2" y="149.6">PWR_FLAG</text>
<text x="264" y="145.7">PGND</text>
<text x="68.3" y="155.9">LED</text>
<text x="88.9" y="155.4">C3</text>
<text x="97.5" y="150.5" transform="rotate(-90 97.5 150.5)">NT2</text>
<text x="114.3" y="154.6">R7</text>
<text x="192.2" y="150.8">GND</text>
<text x="199.2" y="150.8">PGND</text>
<text x="253.4" y="153.4">100n 50V</text>
<text x="260.2" y="150.8">C9</text>
<text x="68.8" y="158.4">D2</text>
<text x="88.9" y="157.7">4.7u 10V</text>
<text x="114.3" y="157.2">33k</text>
<text x="127.8" y="158.2">NTC temp sensor</text>
<text x="134.9" y="160.7">J6</text>
<text x="264" y="161">PGND</text>
<text x="85.6" y="167.3">GND</text>
<text x="109.7" y="167.3">GND</text>
<text x="24.1" y="190.2">H1</text>
<text x="38.1" y="190.2">H2</text>
<text x="52.1" y="190.2">H3</text>
<text x="66" y="190.2">H4</text>
<text x="24.1" y="192.7">MountingHole</text>
<text x="38.1" y="192.7">MountingHole</text>
<text x="52.1" y="192.7">MountingHole</text>
<text x="66" y="192.7">MountingHole</text>
</g>
<g font-size="1.3" fill="#a90000">
<text x="41.8" y="29.1">1</text>
<text x="41.8" y="26.5">2</text>
<text x="76.1" y="29.1">1</text>
<text x="76.1" y="26.5">2</text>
<text x="107.9" y="29.1">1</text>
<text x="107.9" y="26.5">2</text>
<text x="62.8" y="57">5</text>
<text x="70.4" y="57">1</text>
<text x="78" y="57">1</text>
<text x="85.6" y="57">5</text>
<text x="125" y="54.5">1</text>
<text x="125" y="57">2</text>
<text x="125" y="59.6">3</text>
<text x="154.9" y="54.5">18</text>
<text x="154.9" y="57">19</text>
<text x="154.9" y="59.6">20</text>
<text x="67.2" y="64.2" transform="rotate(-90 67.2 64.2)">4</text>
<text x="82.4" y="64.2" transform="rotate(-90 82.4 64.2)">4</text>
<text x="125" y="62.1">4</text>
<text x="125" y="64.6">5</text>
<text x="154.9" y="62.1">21</text>
<text x="154.9" y="64.6">22</text>
<text x="125" y="67.2">6</text>
<text x="125" y="69.7">7</text>
<text x="154.9" y="67.2">23</text>
<text x="154.9" y="69.7">24</text>
<text x="124.4" y="77.3">10</text>
<text x="125" y="72.3">8</text>
<text x="125" y="74.8">9</text>
<text x="154.9" y="72.3">25</text>
<text x="154.9" y="74.8">26</text>
<text x="154.9" y="77.3">27</text>
<text x="124.4" y="79.9">11</text>
<text x="124.4" y="82.4">12</text>
<text x="154.9" y="79.9">28</text>
<text x="154.9" y="82.4">29</text>
<text x="124.4" y="85">13</text>
<text x="124.4" y="87.5">14</text>
<text x="154.9" y="85">30</text>
<text x="154.9" y="87.5">31</text>
<text x="346" y="88.8">1</text>
<text x="352.9" y="85.8" transform="rotate(-90 352.9 85.8)">3</text>
<text x="124.4" y="90">15</text>
<text x="124.4" y="92.6">16</text>
<text x="124.4" y="95.1">17</text>
<text x="154.9" y="90">32</text>
<text x="154.9" y="92.6">33</text>
<text x="352.9" y="93.4" transform="rotate(-90 352.9 93.4)">2</text>
<text x="92.6" y="112.9">5</text>
<text x="92.6" y="110.4">6</text>
<text x="92.6" y="118">3</text>
<text x="92.6" y="115.4">4</text>
<text x="92.6" y="123.1">1</text>
<text x="92.6" y="120.5">2</text>
<text x="123.1" y="159.9">1</text>
<text x="123.1" y="157.3">2</text>
</g>
<text font-size="1.3" fill="#0f0f0f" x="340.2" y="100.4" transform="rotate(-90 340.2 100.4)">CHG_GATE</text>
<g font-size="1.3" fill="#0000c2">
<text x="19" y="103.8">boost side</text>
<text x="18.9" y="129">buck side</text>
<text x="59.4" y="133.5">The REGN LDO supplies internal bias circuits and the MOSFETs gate drivers.</text>
<text x="59.4" y="135.6">The pull-up rails of ILIM_HIZ, TS, and STAT can be connected to REGN.</text>
<text x="59.4" y="137.6">The REGN is not recommended to source any other external circuit!</text>
<text x="178.8" y="153.3">PGND = power ground (thicker traces, special net on PCB)</text>
<text x="178.8" y="155.4">GND = digital ground (ordinary traces)</text>
<text x="178.8" y="159.5">PWR_FLAGs are for DRC in PCB editor.</text>
</g>
<g font-size=".9" fill="#0000c2">
<text x="24.1" y="38">F1 rating/MPN OPEN; qualify source/cable hot-plug, polarity</text>
<text x="67.6" y="38">FET SOA and fuse coordination.</text>
<text x="174" y="166.3">PGND/GND remain separate; NT1 is the sole local tie beside IC1 pin 27. Keep switching loops short.</text>
<text x="174" y="162.5">PMID bulk C20/C22/C24/C25: DNP in initial VSYS profiles; backup bulk is deferred.</text>
</g>
</svg>
